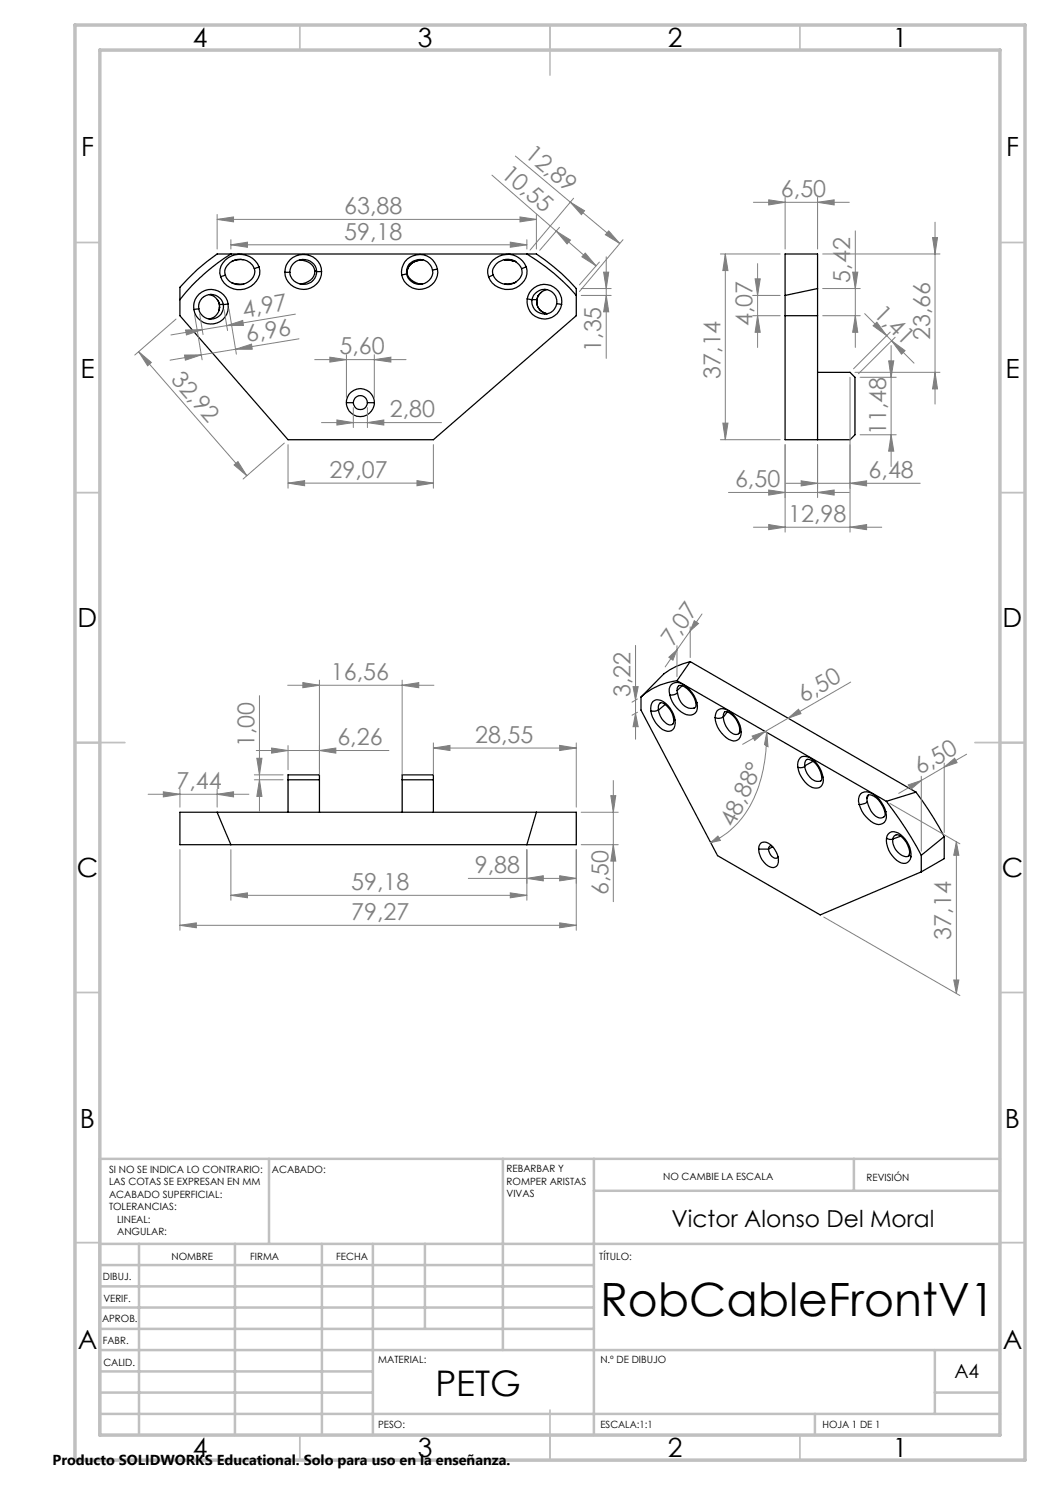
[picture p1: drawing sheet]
<svg xmlns="http://www.w3.org/2000/svg" width="210mm" height="297mm" viewBox="0 0 210 297" stroke-linecap="round" stroke-linejoin="round" font-family="sans-serif">
<g fill="none" stroke="#000" stroke-width=".25">
<path d="M41.8 58.9a2.49 2.49 0 0 1 2.1 2M43.5 59.9l.4 1v.6M45 55l-.9 .3M46.2 50.8a41 41 0 0 0-10.2 9.1M46.2 50.8h-2.8a38.7 38.7 0 0 0-7.4 6.7v2.4M46.2 50.8h59.2M46.4 52.3a2.42 2.42 0 0 0-1.4 2.7 2.42 2.42 0 0 0 2.3 1.9l1.4-.1M46.5 52.2l-.1 .1M46.5 56.6l2.2 .2M48.5 51.9a2.77 2.77 0 0 1 2.4 1.8M48.5 51.9l-2 .3M48.5 51.9a3 3 0 0 0-2 .3"/>
<path d="M50.9 53.7a2.69 2.69 0 0 1-2.2 3.1M51.8 53.4a4.2 4.2 0 0 0-4.1-2.5 4.2 4.2 0 0 0-3.7 3v.7l.1 .7M51.8 53.4a3.5 3.5 0 0 1-2.2 4.2 4 4 0 0 1-5.5-2.3M51.8 53.4l-.9 .3M57 54.5h1M59.9 52a2.86 2.86 0 0 1 3.1 2.2M60 52h.2M60 56.8h.1M60.3 51.9a2.61 2.61 0 0 1 3 2.3M60.4 56.8h-.3M60.4 51.9a2.57 2.57 0 0 0-2.4 2.6M62.9 54.9a3 3 0 0 1-2.8 1.9"/>
<path d="M62.9 54.9h.1M63 54.2l-.1 .7M63 54.2h.3M63.3 54.3a2.69 2.69 0 0 1-2.6 2.6 2.69 2.69 0 0 1-2.7-2.4M63.3 54.2v.1M64.3 54.3a3.7 3.7 0 0 0-3.7-3.4 3.7 3.7 0 0 0-3.6 3.6M64.3 54.3a3.7 3.7 0 0 1-3.6 3.6 3.7 3.7 0 0 1-3.7-3.4M64.3 54.3h-1M81.3 54.8l-1 .2M81.3 54.6v.2M81.3 54.6h.1M81.3 54.8a2.69 2.69 0 0 0 2.7 2.1"/>
<path d="M81.4 54.5h.1M81.4 54.5v.1M81.4 54.6a2.94 2.94 0 0 0 2.7 2.2M83.8 52.1a2.6 2.6 0 0 0-2.4 2.4M84 56.9h.1M84.1 56.8l.2 .1M84.1 56.8h.4M84.1 56.8h.3M84.2 51.9a2.53 2.53 0 0 1 2 3.7 2.78 2.78 0 0 1-2.1 1.3M84.3 51.9a2.62 2.62 0 0 0-3 2.7M84.5 52l-.7 .1M84.6 52a2.88 2.88 0 0 0-3.2 2.5"/>
<path d="M84.6 52l-.8 .1M87.5 53.8a3.6 3.6 0 0 0-4.1-2.8 3.6 3.6 0 0 0-3.1 4M87.5 53.8a3.6 3.6 0 0 1-3.1 4 3.6 3.6 0 0 1-4.1-2.8M87.5 53.8l-1 .2M98.6 55a3.2 3.2 0 0 0 4.5 1.5M98.6 55l-.9 .4M100.9 52l2.1 .3-1.2-.3h-.9M101.1 51.9l2 .4M103 52.2l.1 .1M103 56.5l-2.1 .3M103.1 56.5h-.2M103.1 52.3a3.1 3.1 0 0 0-4.6 2l.1 .7"/>
<path d="M103.1 52.3l.8 .7 .4 .7M103.2 56.4l-.1 .1M104.3 53.7l.1 .4a2.42 2.42 0 0 1-1.2 2.3M105.3 53.4a4.1 4.1 0 0 0-4.1-2.5 4.1 4.1 0 0 0-3.7 3l.2 1.5M105.3 53.4a3.8 3.8 0 0 1-5 4.3 3.7 3.7 0 0 1-2.6-2.3M105.3 53.4l-1 .3M105.4 50.8h1.9a41.6 41.6 0 0 1 8 6.9v5.4l-28.6 24.8h-29.1l-21.6-24.8v-3.2M105.4 50.8a40.5 40.5 0 0 1 9.9 8.3M105.4 59.8a3.5 3.5 0 0 1 4-2.9 3.5 3.5 0 0 1 2.9 4M105.4 59.8a3.5 3.5 0 0 0 2.9 3.9 3.5 3.5 0 0 0 4-2.8M105.4 59.8l1 .1M106.4 59.9a2.5 2.5 0 0 0 2.1 2.9 2.5 2.5 0 0 0 2.8-2.1"/>
<path d="M106.4 59.9h1M106.4 59.9h.1M107.6 59.2a2.44 2.44 0 0 0 1.8 3.6 2.44 2.44 0 0 1-2-2.9M107.6 59.2l-.2 .7M107.6 59.2h.1M108.3 58.5l-.7 .7M108.9 57.9a2.46 2.46 0 0 1 2.4 2.8M109 57.9a2.57 2.57 0 0 0-2.6 2M109.4 57.9a2.57 2.57 0 0 0-1.8 1.3M157 59.1v28.8h13l1-.9v-11.5l-1-1h-6.5M163.5 57.7v-6.9h-6.5v8.3M163.5 57.7l-6.5 1.4"/>
<path d="M163.5 57.7v30.2M39.8 61.8l-1 .1M43.9 60.9v.6M43.9 60.9h.8M43.9 61.5l-.1 .6M43.9 61.5a2.45 2.45 0 0 1-2.1 2.3M43.9 61.5h.1M44.7 60.9a2.49 2.49 0 0 0-2.9-2 2.49 2.49 0 0 0-2 2.9M44.7 60.9a2.49 2.49 0 0 1-2.1 2.9 2.49 2.49 0 0 1-2.8-2M44.7 60.9h.1M45.6 60.8a3.5 3.5 0 0 0-4-2.9 3.5 3.5 0 0 0-2.8 4M45.6 60.8a3.5 3.5 0 0 1-2.8 4 3.5 3.5 0 0 1-4-2.9"/>
<path d="M45.6 60.8l-.9 .1M111.3 60.7l1 .2M157 63.1h6.5M69.3 80.5a2.79 2.79 0 0 1 2.8-2.8 2.79 2.79 0 0 1 2.8 2.8M69.3 80.5a2.79 2.79 0 0 0 2.8 2.8 2.79 2.79 0 0 0 2.8-2.8M69.3 80.5h1.4M70.7 80.5a1.41 1.41 0 0 0 1.4 1.4 1.41 1.41 0 0 0 1.4-1.4M70.7 80.5a1.41 1.41 0 0 1 1.4-1.4 1.41 1.41 0 0 1 1.4 1.4M73.5 80.5h1.4M128.2 139.4v2.6l15.3 29.1 20.5 11.9 20.3-8.6M133.9 139a1.7 1.7 0 0 1 1.6-2.5 5.4 5.4 0 0 1 3.9 4M133.9 139a5.3 5.3 0 0 0 3.9 4 1.52 1.52 0 0 0 1.7-1.8l-.1-.7"/>
<path d="M135.4 136.1a13.5 13.5 0 0 0-7.2 3.3M135.4 136.1l41.9 24.2M135.4 138.1l.1 .5M135.5 138.6a3.1 3.1 0 0 0 2.9 3.1l.5-.1 .2-.2v-1M135.5 138.6a2.05 2.05 0 0 1-1.6 .4M135.7 137.2a1.43 1.43 0 0 1 1.7 .5 5.6 5.6 0 0 1 1.7 2.7M135.7 137.2l-.2 .3-.1 .6M136.4 137.2l-1 .9M138 132.3l-2.6 3.8M138 132.3a13.2 13.2 0 0 0-7.5 4.8l-2.3 2.3M138 132.3l45.2 26.1M57.6 156h6.3"/>
<path d="M80.4 156h6.3M130.2 142.2a1.59 1.59 0 0 1 1.5-2.2 4.8 4.8 0 0 1 3.3 4M130.2 142.2a4.9 4.9 0 0 0 3.3 4.1 1.43 1.43 0 0 0 1.5-1.7v-.6M131.7 142a1.02 1.02 0 0 1 .6-1.5 3.8 3.8 0 0 1 2.4 3.3M131.7 142a1.74 1.74 0 0 1-1.5 .2M131.7 142h.1M131.7 142a3.3 3.3 0 0 0 2.5 3l.3-.2M133 140.9l-1.3 1.1M134.7 143.8v.7l-.2 .3M134.7 143.8l.3 .2M139.1 140.4l.3 .1M143 143.5a1.55 1.55 0 0 1 .8-1.6 1.55 1.55 0 0 1 1.8 .2 5.5 5.5 0 0 1 2.6 4.3"/>
<path d="M143 143.5a5.4 5.4 0 0 0 3.7 4.7 1.5 1.5 0 0 0 1.5-1.8M144.7 143.3v-.4a.64 .64 0 0 1 .4-.6 .64 .64 0 0 1 .7 .3 4.5 4.5 0 0 1 2.2 3.4M144.7 143.3a1.58 1.58 0 0 1-1.7 .2M144.7 143.3v.1M144.7 143.4a3.8 3.8 0 0 0 2.4 3.5l.6-.1M145.5 142.4l-.8 1M148 146l-.2 .7M148 146l.2 .4M159.6 153.5a1.68 1.68 0 0 1 1.2-2.2 4.3 4.3 0 0 1 3.7 3.5l.1 .7M159.6 153.5a5.6 5.6 0 0 0 2.9 4 1.57 1.57 0 0 0 1.8-.3 1.57 1.57 0 0 0 .3-1.7M160.9 153.2v-.4a.75 .75 0 0 1 .3-.8 .75 .75 0 0 1 .9 0 4.3 4.3 0 0 1 2.2 3.2M160.9 153.3a3.2 3.2 0 0 0 2.9 3l.5-.2v-.9"/>
<path d="M160.9 153.2v.1M160.9 153.3l-.8 .3-.5-.1M162.6 152.3l-1.7 .9M164.3 155.2l.3 .3M173.4 159.7l.1 .7M173.5 159.2a1.16 1.16 0 0 1 1.5 .2l1.1 1.2 .8 1.6M173.5 159.2l-.1 .5M173.5 159.1v.1M173.7 159l-.3 .7M183.2 158.4l3.6 5.3 2 3.6M183.2 158.4l-5.9 1.9M43.4 162.5h-7.4v6.4h10.2"/>
<path d="M43.4 162.5l2.8 6.4M43.4 162.5h63.9M46.2 168.9h59.2M57.6 162.5v-7.5h6.3v7.5M80.4 162.5v-7.5h6.3v7.5M107.3 162.5h8v6.4h-9.9M107.3 162.5l-1.9 6.4M151.7 169.8h2M152.1 168.7a1.85 1.85 0 0 1 2.6 .8 3.6 3.6 0 0 1 .8 3.5 1.22 1.22 0 0 1-1.8 .2 3.9 3.9 0 0 1-1.8-4.3zM153.7 169.8a1.75 1.75 0 0 0 1.7 1.8l.2-.3M154.3 169.1h-.1a.62 .62 0 0 0-.5 .7M154.5 169.4l-.8 .4"/>
<path d="M171.8 160.9a1.71 1.71 0 0 1 1.5-2.5 5.2 5.2 0 0 1 3.9 3.9M171.8 160.9a5.7 5.7 0 0 0 3.9 4 1.54 1.54 0 0 0 1.6-1.9l-.1-.7M173.5 160.4a3.8 3.8 0 0 0 2.6 3.2 .89 .89 0 0 0 .9-.4 .89 .89 0 0 0-.1-1M173.5 160.4a2.49 2.49 0 0 1-1.7 .5M176.9 162.2l.3 .1M177.3 160.3l3.8 5.4 3.2 5.4M177.3 167.6a1.46 1.46 0 0 1 2.4-1 5.3 5.3 0 0 1 2.5 4.8M177.3 167.6a4.9 4.9 0 0 0 3.5 5.1 1.37 1.37 0 0 0 1.4-1.3M177.3 167.6l.6 .3 .6-.1M178.5 167.8a.98 .98 0 0 1 .8-.9 .98 .98 0 0 1 1.1 .5 4.4 4.4 0 0 1 1.5 3.4M178.5 167.8a3.3 3.3 0 0 0 3 3.5l.4-.5M178.5 167.8h.1"/>
<path d="M180.1 167.2l-1.6 .6M181.9 170.8l.3 .6M184.3 171.1v3.3M188.8 167.3l-4.5 3.8M188.8 167.3v4.4l-4.5 2.7"/>
</g>
<g fill="none" stroke="#808080" stroke-width=".2">
<path d="M98.4 35l20.8 18.2M103.1 31.2l11 9.2M114.7 39.6l-8.7 10.4M153.7 40l3.3 .5-3.3 .5zM157 39.5v10.3M163.5 39.5v10.3M43.4 43.9l3.3-.5v1zM43.4 42.9v6.9M43.4 43.9h63.9M46.2 49l3.3-.6v1.1zM46.2 47.9v1.9M46.2 49h59.2"/>
<path d="M102.1 48.4l3.3 .6-3.3 .5zM104 43.4l3.3 .5-3.3 .5zM105.4 47.9v1.9M107.3 42.9v6.9M111.3 46.2l2.8 1.8-.7 .8zM111.9 45.5l-4 4.6M114.1 40.4l2.8 1.8-.6 .7zM114.1 40.4l9.8 8.3M116.2 57.7h6M116.2 59.1h6M117.1 50.6l2.1 2.6-2.8-1.8zM119.9 52.4l-4 4.6"/>
<path d="M120.7 54.4h1l-.5 3.3zM121.2 59.1l.5 3.3h-1zM121.2 51.4v20.3M121.7 46.2l2.2 2.5-2.8-1.7zM124.6 47.9l-8.7 10.4M144.1 50.8h11.9M145.1 50.8l.5 3.3h-1zM145.1 50.8v37.1M150.5 59.1h5.5M150.7 40.5h19.2M151 55.8h1l-.5 3.3zM151.5 52.7v16.8"/>
<path d="M163.5 40.5l3.3-.5v1zM164.5 57.7h7.5M164.5 50.8h23.5M170.5 54.4h1.1l-.5 3.3zM171.1 46.2v23.3M186.5 47.5h1l-.5 3.3zM187 44.4v36.4M27.7 70.3l2.6 2.2-.8 .7zM27.7 70.3l21.7 24.8M35.2 63.8l-8.2 7.2M36.9 71h3.4l-3.2 1zM37.1 66l3.4-.1-3.2 1.1z"/>
<path d="M38.9 62.9l1.5 9.1M39.9 62.8l.7 4.1M40.3 71l-6.3 1M44.8 61.9l.7 4.2M45.4 65.1l3.1-1 .2 1zM45.8 61.8l1.5 9M47.1 69.8l3.2-1 .1 1zM59.1 62.8l-24.9 4.2M59.8 67.8l-19.5 3.2M62.9 71.9h18.3M66 71.4l3.3 .5-3.3 .5zM69.3 70.9v8.6"/>
<path d="M74.9 71.9l3.3-.5v1zM74.9 70.9v8.6M150.5 63.1h5.5M151.5 63.1l.5 3.4h-1zM164.5 63.1h7.5M170 75.5v30.9M171 74.5h17M171.1 63.1l.5 3.4h-1.1zM172 75.5h7.2M172.9 62.7l4.4 4.4M174.6 65.2l.8-.8 1.9 2.7zM177.3 67.1l1 1.1"/>
<path d="M177.7 72.2h1.1l-.6 3.3zM178 66.4l-7.3 7.4M178.2 69.1v24.2M178.3 68.2l2.7 1.9-.7 .7zM178.3 68.2l4.5 4.4M179 67.4l-7.3 7.4M187 74.5l.5 3.3h-1zM46.8 93l.8-.7 1.8 2.8zM56.9 88.6l-8.3 7.2M57.6 96.6l3.3-.5v1.1zM57.6 88.9v8.7M57.6 96.6h29.1"/>
<path d="M64.3 84.5h24M67.4 84l3.3 .5-3.3 .5zM70.7 81.5v4M73.5 84.5l3.3-.5v1zM73.5 81.5v4M83.4 96.1l3.3 .5-3.3 .6zM86.7 88.9v8.7M144.1 87.9h11.9M144.6 84.6h1l-.5 3.3zM145.7 98.5h24.2M153.7 98l3.3 .5-3.3 .5zM157 88.9v17.5"/>
<path d="M157.2 96.7h26.8M160.2 96.2l3.3 .5-3.3 .5zM163.5 98.5l3.3-.5v1zM163.5 88.9v10.6M170 96.7l3.3-.5v1zM172 87h7.2M178.2 87l.6 3.2h-1.1zM150.7 105.4h25.7M153.7 104.9l3.3 .5-3.3 .5zM170 105.4l3.3-.5v1zM51.9 139.1v23.2M57.5 137.1h29.3"/>
<path d="M60.6 136.5l3.3 .6-3.3 .4zM63.9 136v19M80.4 137.1l3.3-.6v1zM80.4 136v19M126.6 137.3h1l-.5 2.7zM127.1 129.1v18.7M127.5 139.8l-1.1 .6M133.8 131.4l1.6-1.4-.8 2zM135.4 129.1v6.2M135.4 130l-2.4 3.4M138 125.4v6.1M138 126.2l-2.6 3.8"/>
<path d="M138.9 124.1l.8 .6-1.7 1.5zM140.4 122.8l-2.4 3.4M170.1 136.4l-12.5 7.2M29.6 158.9h20.2M32.7 158.4l3.3 .5-3.3 .5zM36 157.9v3.5M43.4 158.9l3.3-.5v1zM43.4 157.9v3.5M50.9 155h5.7M50.9 156h5.7M51.3 150.1h26.5M51.4 151.7h1l-.5 3.3z"/>
<path d="M51.9 156l.5 3.3h-1zM54.3 149.6l3.3 .5-3.3 .5zM57.6 149.1v4.8M63.9 150.1l3.3-.5v1zM86.7 149.6l3.3-.5v1zM86.7 148.6v6.4M86.7 149.6h28.6M111.9 149.1l3.4 .5-3.4 .5zM115.3 148.6v12.8M122.2 159.1h1l-.5 3.4zM122.7 156.1v24.2M127.1 142.7l.5 2.6h-1z"/>
<path d="M127.5 142.4l-1.1 .6M150.4 147.2l2.6-.9-2 1.8zM153 146.3l-4.5 2.6M153.4 146.5l.2 2.8-.7-.4zM153.4 146.5a28.6 28.6 0 0 1-4.4 16.3 16.1 16.1 0 0 1-6.9 5.7M157.6 143.6l2.1-1.8 .5 .9zM157.6 143.6l-4.6 2.7M181.6 157l2.7-.9-2.1 1.8zM184.3 155.3v14.9M184.3 156.1l-4.6 2.6M188.8 153.4l2.1-1.7 .5 .8zM188.8 152.6v13.9"/>
<path d="M188.8 153.4l-4.5 2.7M193.3 150.8l-4.5 2.6M36 169.9v16.2M46.2 179.1l3.3-.5v1zM46.2 169.9v10.2M46.2 179.1h59.2M93.7 175.7h21.6M102.1 178.6l3.3 .5-3.3 .5zM105.4 175.7l3.3-.5v1zM105.4 169.9v10.2M111.9 175.2l3.4 .5-3.4 .5zM115.3 169.9v16.2"/>
<path d="M116.2 162.5h7.4M116.2 168.9h7.4M122.7 168.9l.5 3.3h-1zM142.1 168.5l1.5-1.3 .5 .9zM178 160.7l14 8.1M191.3 168.4l.5 2.7h-1.1zM191.3 168.4v30.3M36 185.1l3.3-.5v1zM36 185.1h79.3M111.9 184.6l3.4 .5-3.4 .5zM164.7 183.4l27.3 15.7M190.7 196h1.1l-.5 2.7z"/>
</g>
<g fill="none" stroke="#c0c0c0" stroke-width=".35">
<path d="M60 5v5M110 5v10M160 5v5M15 48.5h5M200 48.5h5M15 98.5h5M200 98.5h5M15 148.5h10M195 148.5h10M15 198.5h5M200 198.5h5M15 248.5h5"/>
<path d="M200 248.5h5M60 287v5M110 282v10M160 287v5"/>
</g>
<g fill="none" stroke="#c0c0c0" stroke-width=".5">
<path d="M53.8 231.8v17M100.6 231.8v38.2M118.8 231.8v55.2M118.8 238.2h81.2M170.8 231.8v6.4M200 231.8h-180v55.2M20 248.8h180M20 257.3h98.8M20 253h98.8M27.8 248.8v38.2M47 248.8v38.2M64.4 248.8v38.2"/>
<path d="M74.6 248.8v38.2M85 248.8v17M20 265.8h98.8M20 261.5h98.8M20 278.5h54.6M20 274.3h54.6M20 270h180M187 278.5h13M187 270v12.8M20 282.8h180M163 282.8v4.2"/>
</g>
<path d="M15 5h190v287h-190zM20 10h180v277h-180z" fill="none" stroke="#c0c0c0" stroke-width=".7"/>
<g fill="#808080">
<path d="M67.4 84l3.3 .5-3.3 .5zM73.5 84.5l3.3-.5v1zM66 71.4l3.3 .5-3.3 .5zM74.9 71.9l3.3-.5v1zM57.6 96.6l3.3-.5v1.1zM83.4 96.1l3.3 .5-3.3 .6zM60.6 136.5l3.3 .6-3.3 .4zM80.4 137.1l3.3-.6v1zM86.7 149.6l3.3-.5v1zM111.9 149.1l3.4 .5-3.4 .5z"/>
<path d="M170 96.7l3.3-.5v1zM160.2 96.2l3.3 .5-3.3 .5z"/>
<path d="M153.7 104.9l3.3 .5-3.3 .5zM170 105.4l3.3-.5v1z"/>
<path d="M54.3 149.6l3.3 .5-3.3 .5zM63.9 150.1l3.3-.5v1z"/>
<path d="M46.2 179.1l3.3-.5v1zM102.1 178.6l3.3 .5-3.3 .5z"/>
<path d="M105.4 175.7l3.3-.5v1zM111.9 175.2l3.4 .5-3.4 .5z"/>
<path d="M36.9 71h3.4l-3.2 1zM47.1 69.8l3.2-1 .1 1z"/>
<path d="M37.1 66l3.4-.1-3.2 1.1zM45.4 65.1l3.1-1 .2 1z"/>
<path d="M181.6 157l2.7-.9-2.1 1.8zM188.8 153.4l2.1-1.7 .5 .8z"/>
<path d="M157.6 143.6l2.1-1.8 .5 .9zM150.4 147.2l2.6-.9-2 1.8z"/>
<path d="M133.8 131.4l1.6-1.4-.8 2zM138.9 124.1l.8 .6-1.7 1.5z"/>
<path d="M142.1 168.5l1.5-1.3 .5 .9zM153.4 146.5l.2 2.8-.7-.4z"/>
<path d="M170.5 54.4h1.1l-.5 3.3zM171.1 63.1l.5 3.4h-1.1z"/>
<path d="M126.6 137.3h1l-.5 2.7zM127.1 142.7l.5 2.6h-1z"/>
<path d="M151 55.8h1l-.5 3.3zM151.5 63.1l.5 3.4h-1z"/>
<path d="M145.1 50.8l.5 3.3h-1zM144.6 84.6h1l-.5 3.3z"/>
<path d="M177.7 72.2h1.1l-.6 3.3zM178.2 87l.6 3.2h-1.1z"/>
<path d="M191.3 168.4l.5 2.7h-1.1zM190.7 196h1.1l-.5 2.7zM51.4 151.7h1l-.5 3.3zM51.9 156l.5 3.3h-1zM186.5 47.5h1l-.5 3.3zM187 74.5l.5 3.3h-1z"/>
<path d="M122.2 159.1h1l-.5 3.4zM122.7 168.9l.5 3.3h-1z"/>
<path d="M121.2 59.1l.5 3.3h-1zM120.7 54.4h1l-.5 3.3z"/>
<path d="M27.7 70.3l2.6 2.2-.8 .7zM46.8 93l.8-.7 1.8 2.8z"/>
<path d="M174.6 65.2l.8-.8 1.9 2.7zM178.3 68.2l2.7 1.9-.7 .7z"/>
<path d="M111.3 46.2l2.8 1.8-.7 .8zM117.1 50.6l2.1 2.6-2.8-1.8z"/>
<path d="M114.1 40.4l2.8 1.8-.6 .7zM121.7 46.2l2.2 2.5-2.8-1.7z"/>
<path d="M153.7 40l3.3 .5-3.3 .5zM163.5 40.5l3.3-.5v1z"/>
<path d="M32.7 158.4l3.3 .5-3.3 .5zM43.4 158.9l3.3-.5v1z"/>
<path d="M43.4 43.9l3.3-.5v1zM104 43.4l3.3 .5-3.3 .5z"/>
<path d="M46.2 49l3.3-.6v1.1zM102.1 48.4l3.3 .6-3.3 .5z"/>
<path d="M36 185.1l3.3-.5v1zM111.9 184.6l3.4 .5-3.4 .5z"/>
<path d="M153.7 98l3.3 .5-3.3 .5zM163.5 98.5l3.3-.5v1z"/>
</g>
<text font-size="9.2" x="120" y="263.2">RobCableFrontV1</text>
<text font-size="7.1" x="87.1" y="279.3">PETG</text>
<g font-size="5.3">
<text x="38.5" y="9.5">4</text>
<text x="83.5" y="9.5">3</text>
<text x="133.5" y="9.5">2</text>
<text x="178.5" y="9.5">1</text>
<text x="16.2" y="31.2">F</text>
<text x="201.2" y="31.2">F</text>
<text x="16.1" y="75.5">E</text>
<text x="201.1" y="75.5">E</text>
<text x="15.5" y="125.5">D</text>
<text x="200.5" y="125.5">D</text>
<text x="15.4" y="175.5">C</text>
<text x="200.4" y="175.5">C</text>
<text x="16" y="225.5">B</text>
<text x="201" y="225.5">B</text>
<text x="15.5" y="269.7">A</text>
<text x="200.5" y="269.7">A</text>
<text x="38.5" y="291.5">4</text>
<text x="83.5" y="291.5">3</text>
<text x="133.5" y="291.5">2</text>
<text x="178.5" y="291.5">1</text>
</g>
<g font-size="4.7" fill="#808080">
<text x="100" y="35.1" transform="rotate(41 100 35.1)">10,55</text>
<text x="104.8" y="31.3" transform="rotate(40 104.8 31.3)">12,89</text>
<text x="156.2" y="39.4">6,50</text>
<text x="68.8" y="47.9">59,18</text>
<text x="68.8" y="42.8">63,88</text>
<text x="170.1" y="56.5" transform="rotate(-90 170.1 56.5)">5,42</text>
<text x="48.7" y="63.5" transform="rotate(-9 48.7 63.5)">4,97</text>
<text x="150.5" y="65.2" transform="rotate(-90 150.5 65.2)">4,07</text>
<text x="174.6" y="62.9" transform="rotate(45 174.6 62.9)">1,41</text>
<text x="49.5" y="68.4" transform="rotate(-9 49.5 68.4)">6,96</text>
<text x="67.9" y="70.9">5,60</text>
<text x="120.2" y="70.4" transform="rotate(-90 120.2 70.4)">1,35</text>
<text x="186" y="68.1" transform="rotate(-90 186 68.1)">23,66</text>
<text x="34" y="76" transform="rotate(49 34 76)">32,92</text>
<text x="144.1" y="75.8" transform="rotate(-90 144.1 75.8)">37,14</text>
<text x="78" y="83.5">2,80</text>
<text x="177.2" y="87" transform="rotate(-90 177.2 87)">11,48</text>
<text x="65.9" y="95.6">29,07</text>
<text x="173.7" y="95.6">6,48</text>
<text x="147" y="97.5">6,50</text>
<text x="157.7" y="104.4">12,98</text>
<text x="134.6" y="129.3" transform="rotate(-55 134.6 129.3)">7,07</text>
<text x="66.2" y="136">16,56</text>
<text x="126.1" y="139.4" transform="rotate(-90 126.1 139.4)">3,22</text>
<text x="160.7" y="140.7" transform="rotate(-30 160.7 140.7)">6,50</text>
<text x="50.9" y="149.5" transform="rotate(-90 50.9 149.5)">1,00</text>
<text x="67.5" y="149.1">6,26</text>
<text x="95" y="148.6">28,55</text>
<text x="184" y="155.1" transform="rotate(-30 184 155.1)">6,50</text>
<text x="35.3" y="157.8">7,44</text>
<text x="146.8" y="165.6" transform="rotate(-64 146.8 165.6)">48,88°</text>
<text x="70.2" y="178">59,18</text>
<text x="95" y="174.6">9,88</text>
<text x="121.7" y="179" transform="rotate(-90 121.7 179)">6,50</text>
<text x="70.2" y="184">79,27</text>
<text x="190.3" y="187.9" transform="rotate(-90 190.3 187.9)">37,14</text>
</g>
<text font-size="4.7" x="134.3" y="245.3">Victor Alonso Del Moral</text>
<text font-size="3.9" x="190.9" y="275.5">A4</text>
<text font-size="2.9" x="10.5" y="292.9">Producto SOLIDWORKS Educational. Solo para uso en la enseñanza.</text>
<g font-size="2">
<text x="21.8" y="234.6">SI NO SE INDICA LO CONTRARIO:</text>
<text x="21.8" y="237.1">LAS COTAS SE EXPRESAN EN MM</text>
<text x="21.8" y="239.6">ACABADO SUPERFICIAL:</text>
<text x="54.4" y="234.6">ACABADO:</text>
<text x="101.3" y="234.5">REBARBAR Y</text>
<text x="101.3" y="237">ROMPER ARISTAS</text>
<text x="101.3" y="239.5">VIVAS</text>
<text x="132.6" y="236">NO CAMBIE LA ESCALA</text>
<text x="173.3" y="236.2">REVISIÓN</text>
<text x="21.8" y="242.1">TOLERANCIAS:</text>
<text x="23.4" y="244.6">LINEAL:</text>
<text x="23.4" y="247.1">ANGULAR:</text>
<text x="34.3" y="252">NOMBRE</text>
<text x="50" y="251.9">FIRMA</text>
<text x="67.2" y="251.9">FECHA</text>
<text x="119.9" y="251.9">TÍTULO:</text>
<text x="20.6" y="256.1">DIBUJ.</text>
<text x="20.7" y="260.3">VERIF.</text>
<text x="20.4" y="264.4">APROB.</text>
<text x="20.5" y="268.8">FABR.</text>
<text x="20.7" y="273.1">CALID.</text>
<text x="75.6" y="272.5">MATERIAL:</text>
<text x="120.1" y="272.5">N.º DE DIBUJO</text>
<text x="75.6" y="285.5">PESO:</text>
<text x="120.1" y="285.6">ESCALA:1:1</text>
<text x="164.5" y="285.6">HOJA 1 DE 1</text>
</g>
</svg>
